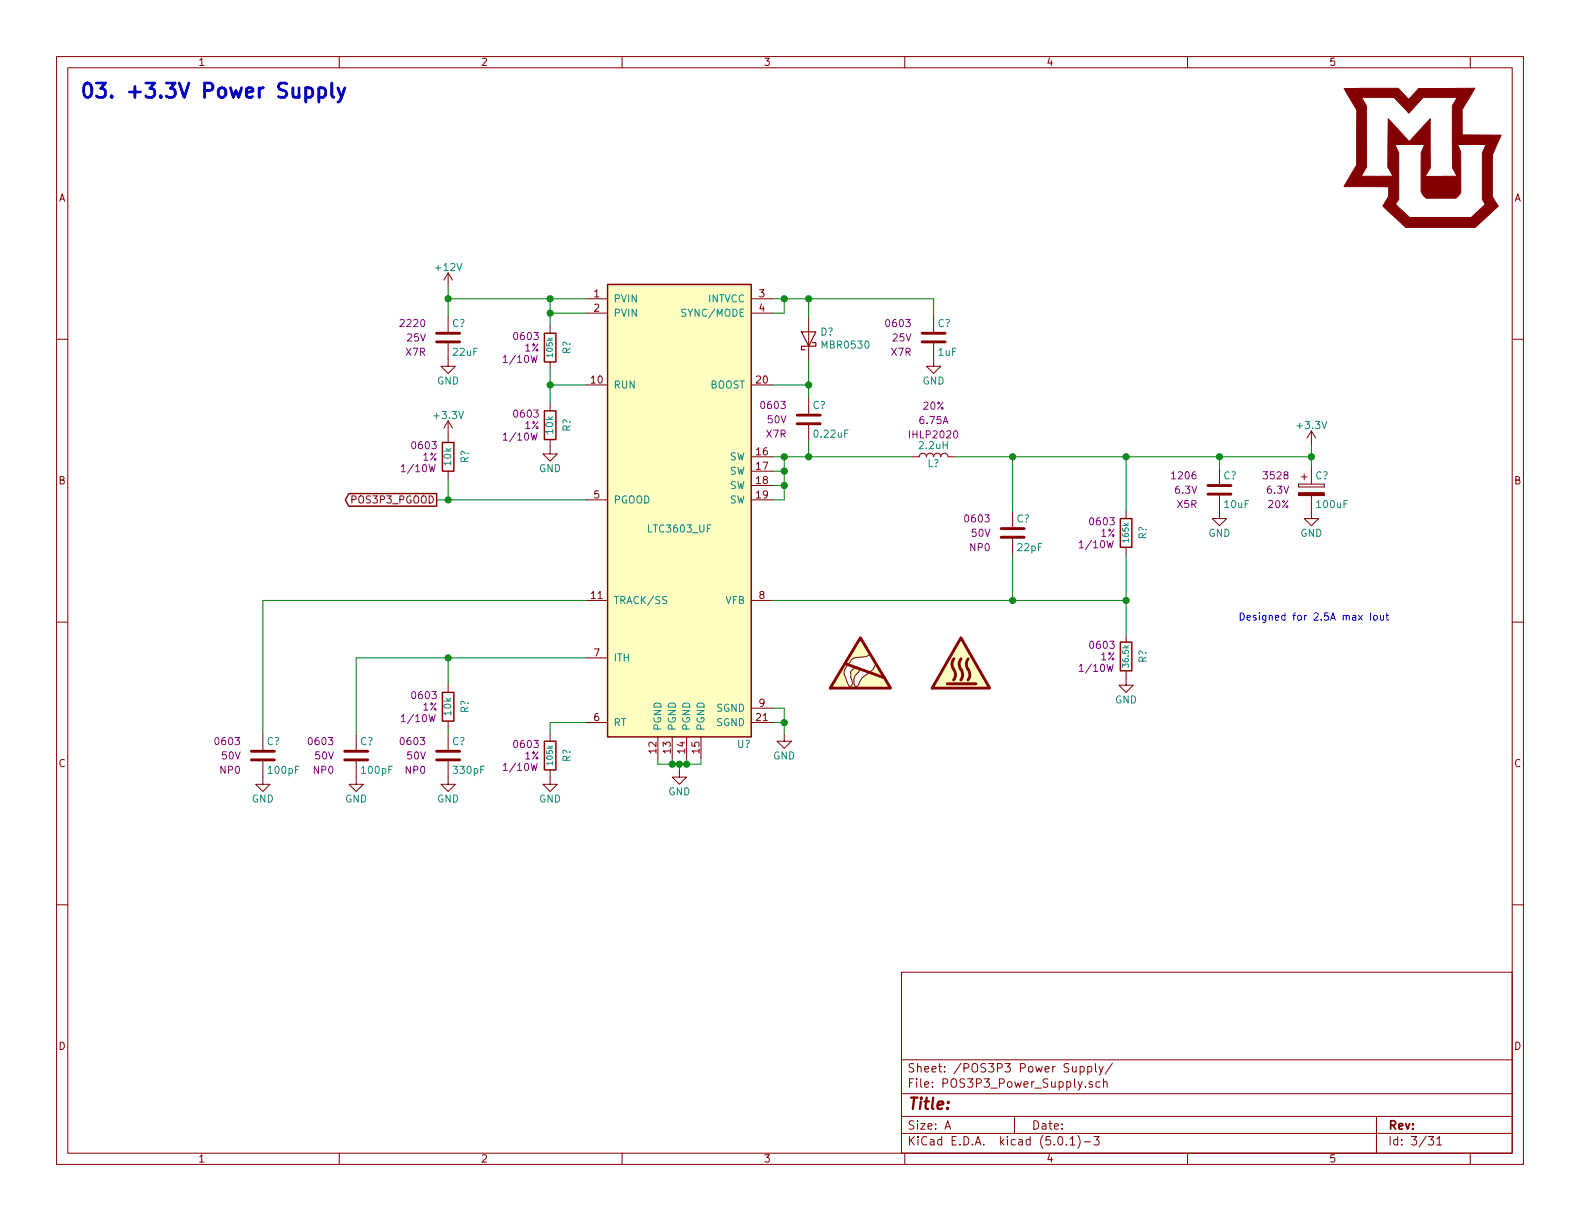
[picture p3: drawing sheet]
<svg xmlns="http://www.w3.org/2000/svg" width="279mm" height="216mm" viewBox="0 0 279 216" stroke-linecap="round" stroke-linejoin="round" font-family="sans-serif">
<g fill="none" stroke="#840000" stroke-width=".18">
<path d="M10 10h259.4v195.9h-259.4zM12 12h255.4v191.9h-255.4zM60 10v2M110 10v2M160 10v2M210 10v2M260 10v2M10 60h2M79.2 48.3v2.5M79.2 55.9v2.8M79.2 48.3l-.7 1.2M79.2 48.3l.8 1.2"/>
<path d="M97.3 57.7v1.2M103.6 52.8h3.8M103.6 55.4h3.8M132.8 52.8h3.9M132.8 55.4h3.9M143 56.1v7.7M165.1 55.9v2.8M267.4 60h2M79.2 60.7v4.1h1.3l-1.3 1.2-1.2-1.2h1.2M79.2 74.4v3.8M79.2 74.4l-.7 1.3M79.2 74.4l.8 1.3"/>
<path d="M97.3 77.7v2.6h1.3l-1.3 1.2-1.3-1.2h1.3M97.3 64v1.3M97.3 71.4v1.2M103.6 68.1h3.8M132.8 68.1h3.9M143 70.4v2.8M143 75.2v2.8M165.1 60.7v4.1h1.3l-1.3 1.2-1.3-1.2h1.3M231.9 76.2v2.5M231.9 76.2l-.8 1.3M231.9 76.2l.8 1.3M79.2 83.3v1.3"/>
<path d="M103.6 88.4h3.8M132.8 80.8h3.9M132.8 83.3h3.9M132.8 85.9h3.9M132.8 88.4h3.9M161.3 80.8h1.3a.63 .63 0 0 1 .6-.7 .63 .63 0 0 1 .6 .7 .63 .63 0 0 1 .7-.7 .63 .63 0 0 1 .6 .7 .63 .63 0 0 1 .6-.7 .63 .63 0 0 1 .7 .7 .63 .63 0 0 1 .6-.7 .63 .63 0 0 1 .6 .7h1.3M179.1 90.4v2.8M179.1 95.3v2.7M199.1 90.4v1.3M199.1 96.8v1.2M215.6 87.6v4.1h1.3l-1.3 1.3-1.2-1.3h1.2M215.6 82.8v2.8"/>
<path d="M229.6 85.6v.5zM229.6 86.1h4.6zM229.6 85.6h4.6zM230.1 84.3h1M230.6 83.8v1M231.9 87.6v4.1h1.3l-1.3 1.3-1.3-1.3h1.3M231.9 82.8v2.8M234.2 85.6v.5zM10 110h2M103.6 106.2h3.8M103.6 116.3h3.8M132.8 106.2h3.9"/>
<path d="M152.1 112.7l1.8 2.9-.7 .5-1.4 .1a1.5 1.5 0 0 0-1.6 1l-.2 .3a1.84 1.84 0 0 0-.4 2.6l.1 .3a1.05 1.05 0 0 0 .7 1 .98 .98 0 0 0 0-1.6l.1-.3a.98 .98 0 0 1 .6-1.3 .48 .48 0 0 1 .6-.2 .48 .48 0 0 1 .2 .6l-.1 .2a1.94 1.94 0 0 0-.7 2.5l.2 .1 .3-.1a5.8 5.8 0 0 1 2.5-2.7l.4-.4a.75 .75 0 0 1 .5-.7l2.5 4.2h-10.8zM199.1 118.6v2.6h1.3l-1.3 1.2-1.2-1.2h1.2M199.1 112.3v1.2M267.4 110h2M46.5 134.6v4.1h1.3l-1.3 1.3-1.3-1.3h1.3M46.5 129.8v2.8M63 134.6v4.1h1.3l-1.3 1.3-1.3-1.3h1.3M63 129.8v2.8M79.2 134.6v4.1h1.3l-1.3 1.3-1.2-1.3h1.2M79.2 121.2v1.2M79.2 127.5v1.3M79.2 129.8v2.8"/>
<path d="M97.3 136.1v2.6h1.3l-1.3 1.3-1.3-1.3h1.3M97.3 129.8v1.3M103.6 127.8h3.8M116.3 130.3v3.8M118.9 130.3v3.8M120.1 136.1v1.3h1.3l-1.3 1.3-1.2-1.3h1.2M121.4 130.3v3.8M124 130.3v3.8M132.8 127.8h3.9M132.8 125.2h3.9M138.7 129.8v1.3h1.3l-1.3 1.2-1.3-1.2h1.3M10 160h2"/>
<path d="M267.4 160h2M159.4 171.9h108v32h-108zM159.4 197.4h108M159.4 193.4h108M159.4 187.4h108M167.1 199.7l.5-1.5 .5 1.5M167.2 199.2h.8M179.4 197.4v3M191 188.6h.4l.3 .2-.1 .6-.2 .2-.4-.1M191 188.6v1.5M192.4 188.6h.4l.3 .2-.1 .6-.2 .2-.4-.1M192.4 188.6v1.5"/>
<path d="M193.1 191.3h-.3l-.2 .2 .1 .2 .4 .1v.4h-.5M193.7 188.1v1.3l.2 .2M194.4 188.6l.3 1M194.5 191.3h-.4l-.3 .2 .1 .6 .2 .2 .4-.1M195.1 188.6l-.5 1.3-.2 .2M195.1 191.4l.3-.1h.3l.1 1M195.1 190.8v1.5M196.7 188l-1.3 1.9M243.4 197.4v6.5M60 203.9v2M110 203.9v2M159.4 200.4h108"/>
<path d="M160 203.9v2M187.2 201.1l.4-.1a.94 .94 0 0 1 0 1.5 .79 .79 0 0 1-.4-1.4zM188.6 202.3v.2M189.2 201.4l.5-.4v1.5M189.2 202.5h.9M190.6 200.8a1.71 1.71 0 0 1 0 2.2M191.7 201.9h1.2M193.4 201h1l-.5 .5 .4 .2v.6l-.2 .2-.7-.2M210 203.9v2M252.6 201h.9l-.5 .5 .4 .2v.6l-.2 .2-.6-.2M254.1 201.4l.4-.4v1.5M254.1 202.5h.8"/>
<path d="M260 203.9v2"/>
</g>
<g fill="none" stroke="#008400" stroke-width=".18">
<path d="M79.2 52.8h24.4M79.2 50.8v5.1M97.3 52.8v4.9M97.3 55.4h6.3M136.7 52.8h28.4v3.1M138.7 52.8v2.6h-2M143 52.8v3.3M97.3 65.3v6.1M97.3 68.1h6.3M136.7 68.1h6.3M143 63.8v6.6M143 78v2.8"/>
<path d="M231.9 78.7v4.1M77.2 88.4h26.4M79.2 84.6v3.8M136.7 83.3h2M136.7 80.8h24.6M136.7 85.9h2M138.7 80.8v7.6h-2M168.9 80.8h63M179.1 80.8v9.6M179.1 98v8.2M199.1 80.8v9.6M199.1 98v14.3"/>
<path d="M215.6 80.8v2M79.2 116.3v4.9M103.6 116.3h-40.6v13.5M103.6 106.2h-57.1v23.6M136.7 106.2h62.4M79.2 128.8v1M103.6 127.8h-6.3v2M116.3 134.1v1h7.7v-1M118.9 134.1v1M120.1 135.1v1M121.4 134.1v1M136.7 125.2h2v4.6"/>
<path d="M136.7 127.8h2"/>
</g>
<g fill="#008400" stroke="#008400" stroke-width=".25">
<circle cx="120.1" cy="135.1" r=".51"/>
<circle cx="121.4" cy="135.1" r=".51"/>
<circle cx="118.9" cy="135.1" r=".51"/>
<circle cx="138.7" cy="127.8" r=".51"/>
<circle cx="143" cy="68.1" r=".51"/>
<circle cx="143" cy="52.8" r=".51"/>
<circle cx="138.7" cy="83.3" r=".51"/>
<circle cx="138.7" cy="85.9" r=".51"/>
<circle cx="143" cy="80.8" r=".51"/>
<circle cx="79.2" cy="116.3" r=".51"/>
<circle cx="97.3" cy="55.4" r=".51"/>
<circle cx="97.3" cy="68.1" r=".51"/>
<circle cx="79.2" cy="88.4" r=".51"/>
<circle cx="97.3" cy="52.8" r=".51"/>
<circle cx="179.1" cy="80.8" r=".51"/>
<circle cx="179.1" cy="106.2" r=".51"/>
<circle cx="199.1" cy="106.2" r=".51"/>
<circle cx="138.7" cy="80.8" r=".51"/>
<circle cx="138.7" cy="52.8" r=".51"/>
<circle cx="199.1" cy="80.8" r=".51"/>
<circle cx="215.6" cy="80.8" r=".51"/>
<circle cx="231.9" cy="80.8" r=".51"/>
<circle cx="79.2" cy="52.8" r=".51"/>
</g>
<g fill="none" stroke="#840000" stroke-width=".51">
<path d="M77.2 58.9h4.1M163.1 58.9h4M77.2 60.5h4.1M141 74.9h4M141 73.4h4M163.1 60.5h4M177 95h4.1M177 93.5h4.1M213.6 87.4h4.1M213.6 85.9h4.1M149.5 117.3l7 2.6M152.1 112.8l5.4 8.9h-10.7z"/>
<path d="M168.7 116.5a1.91 1.91 0 0 0 .2 2.3l.1 .7-.4 .7M169.9 112.8l5.1 8.9h-10.2zM170 116.5a1.91 1.91 0 0 0 .2 2.3v.7l-.3 .7M171.2 116.5a1.91 1.91 0 0 0 .2 2.3l.1 .7-.3 .7M44.4 134.4h4.1M44.4 132.8h4.1M61 134.4h4M61 132.8h4M77.2 134.4h4.1M77.2 132.8h4.1M167.5 120.9h5.1"/>
</g>
<path d="M141.7 58.7h2.6l-1.3 2.5zM143.6 60.6h.7v.6h-2.6v.6h.7" fill="none" stroke="#840000" stroke-width=".2"/>
<path d="M96.3 58.9h2v5.1h-2zM107.4 50.3h25.4v80h-25.4zM78.2 78.2h2.1v5.1h-2.1zM96.3 72.6h2v5.1h-2zM61.7 87.3h15.5v2.2h-15.5l-.6-1.1zM198.1 91.7h2.1v5.1h-2.1zM198.1 113.5h2.1v5.1h-2.1zM78.2 122.4h2.1v5.1h-2.1zM96.3 131.1h2v5h-2z" fill="none" stroke="#840000" stroke-width=".25"/>
<g fill="#ffffc2" stroke="#ffffc2" stroke-width=".18">
<path d="M107.4 50.3h25.4v80h-25.4z"/>
<path d="M152.1 112.7l1.8 2.9-.7 .5-1.4 .1a1.5 1.5 0 0 0-1.6 1l-.2 .3a1.84 1.84 0 0 0-.4 2.6l.1 .3a1.05 1.05 0 0 0 .7 1 .98 .98 0 0 0 0-1.6l.1-.3a.98 .98 0 0 1 .6-1.3 .48 .48 0 0 1 .6-.2 .48 .48 0 0 1 .2 .6l-.1 .2a1.94 1.94 0 0 0-.7 2.5l.2 .1 .3-.1a5.8 5.8 0 0 1 2.5-2.7l.4-.4a.75 .75 0 0 1 .5-.7l2.5 4.2h-10.8z"/>
<path d="M169.9 112.8l5.1 8.9h-10.2z"/>
</g>
<path d="M121.3 54.7h-.5l-.2 .1v.3l.6 .3 .1 .3-.3 .2h-.5M117.9 105.5h-.5l-.2 .1v.3l.6 .3 .1 .3-.2 .2h-.5" fill="none" stroke="#008484" stroke-width=".18"/>
<g fill="#840000" stroke="#840000" stroke-width=".18">
<path d="M229.6 87.1h4.6v.5h-4.6z"/>
<path d="M237.7 15.6h9.6l1.8 2 1.8-2h9.9l-2.3 3.8 .1 4.5h6.9l-1.6 3.5v7.4l1 1.6-4 3.8h-12.3l-4-3.8 .9-1.6 .1-1.8h-7.9l1.1-1.9h7.5l-.9-1.6v-3.9h1.3l.6 1.4v8.3l-.5 .8 2.5 2.4h10.9l2.5-2.4-.6-.8v-8.3l.7-1.4h-5l.5 1.3v7.1l-.9 1.1h-5.2l-.7-.7-.2-.5v-6.9l.6-1.4h-6.5l.1-4.6 3.7 4 3.7-4v8.7l-.9 1.5 5.7-.1-.9-1.4v-11l.9-1.5h-6l-2.6 2.8-2.6-2.8h-5.7l.8 1.5 .1 10.8-1 1.6h-1.9l1.1-1.9v-9.8z"/>
</g>
<path d="M242.4 108.4v1.3M243 108.9l.2-.1 .3 .1 .1 .5-.2 .2-.2 .1-.2-.2zM244.1 108.8l.1 .8 .3 .1 .2-.2M244.7 108.8v.9M245.1 108.8h.5M245.3 108.4v1.1l.3 .2" fill="none" stroke="#0000c2" stroke-width=".18"/>
<path d="M54.1 15.6l.7-.1 .5 .5v.7l-.3 .4-.2 .1-.7-.1M56.4 15.6l.7-.1 .3 .1 .2 .4v.7l-.2 .4-.3 .1-.7-.1M56.4 15.5v2.6M58.7 14.7v2.1l.3 .4M59.8 15.5l.6 1.7M61 15.5l-.9 2.3-.3 .3" fill="none" stroke="#0000c2" stroke-width=".51"/>
<text font-size="3.5" fill="#0000c2" x="14" y="17.3">03. +3.3V Power Supply</text>
<text font-size="2.8" fill="#840000" x="160.4" y="196.2">Title:</text>
<g font-size="2.1" fill="#840000">
<text x="160.4" y="189.6">Sheet: /POS3P3 Power Supply/</text>
<text x="160.4" y="192.3">File: POS3P3_Power_Supply.sch</text>
<text x="160.4" y="202.5">KiCad E.D.A. kicad (5.0.1)-3</text>
<text x="160.4" y="199.7">Size: A</text>
<text x="182.4" y="199.7">Date:</text>
<text x="245.4" y="199.7">Rev:</text>
<text x="245.4" y="202.5">Id: 3/31</text>
</g>
<g font-size="1.8" fill="#840000">
<text x="35" y="11.6">1</text>
<text x="85" y="11.6">2</text>
<text x="135" y="11.6">3</text>
<text x="185" y="11.6">4</text>
<text x="235" y="11.6">5</text>
<text x="10.4" y="35.6">A</text>
<text x="267.8" y="35.6">A</text>
<text x="105.1" y="52.6">1</text>
<text x="134.3" y="52.6">3</text>
<text x="105.1" y="55.1">2</text>
<text x="134.3" y="55.1">4</text>
<text x="104.6" y="67.8">10</text>
<text x="133.8" y="67.8">20</text>
<text x="133.8" y="80.5">16</text>
<text x="133.8" y="83.1">17</text>
<text x="10.4" y="85.6">B</text>
<text x="62.5" y="89">POS3P3_PGOOD</text>
<text x="105.1" y="88.1">5</text>
<text x="133.8" y="85.6">18</text>
<text x="133.8" y="88.1">19</text>
<text x="267.8" y="85.6">B</text>
<text x="104.6" y="105.9">11</text>
<text x="134.3" y="105.9">8</text>
<text x="105.1" y="116.1">7</text>
<text x="134.3" y="125">9</text>
<text x="105.1" y="127.5">6</text>
<text x="133.8" y="127.5">21</text>
<text x="10.4" y="135.6">C</text>
<text x="116.1" y="133.2" transform="rotate(-90 116.1 133.2)">12</text>
<text x="118.6" y="133.2" transform="rotate(-90 118.6 133.2)">13</text>
<text x="121.2" y="133.2" transform="rotate(-90 121.2 133.2)">14</text>
<text x="123.7" y="133.2" transform="rotate(-90 123.7 133.2)">15</text>
<text x="267.8" y="135.6">C</text>
<text x="10.4" y="185.6">D</text>
<text x="267.8" y="185.6">D</text>
<text x="35" y="205.5">1</text>
<text x="85" y="205.5">2</text>
<text x="135" y="205.5">3</text>
<text x="185" y="205.5">4</text>
<text x="235" y="205.5">5</text>
</g>
<g font-size="1.8" fill="#008484">
<text x="77.2" y="47.9">+12V</text>
<text x="108.5" y="53.5">PVIN</text>
<text x="125.2" y="53.5">INTVCC</text>
<text x="80" y="57.8">C?</text>
<text x="108.5" y="56">PVIN</text>
<text x="121.1" y="56">SYNC/MODE</text>
<text x="145.1" y="59.3">D?</text>
<text x="165.8" y="57.8">C?</text>
<text x="80.2" y="62.9">22uF</text>
<text x="100.9" y="62.6" transform="rotate(-90 100.9 62.6)">R?</text>
<text x="145.5" y="61.6">MBR0530</text>
<text x="166" y="62.9">1uF</text>
<text x="77.3" y="68">GND</text>
<text x="108.5" y="68.7">RUN</text>
<text x="125.5" y="68.7">BOOST</text>
<text x="163.1" y="68">GND</text>
<text x="76.9" y="74.1">+3.3V</text>
<text x="97.8" y="76.7" transform="rotate(-90 97.8 76.7)">10k</text>
<text x="100.9" y="76.3" transform="rotate(-90 100.9 76.3)">R?</text>
<text x="143.7" y="72.3">C?</text>
<text x="144.1" y="77.4">0.22uF</text>
<text x="229.6" y="75.9">+3.3V</text>
<text x="79.8" y="82.2" transform="rotate(-90 79.8 82.2)">10k</text>
<text x="82.9" y="81.9" transform="rotate(-90 82.9 81.9)">R?</text>
<text x="95.3" y="83.5">GND</text>
<text x="129" y="81.4">SW</text>
<text x="129" y="83.9">SW</text>
<text x="162.7" y="79.4">2.2uH</text>
<text x="164" y="82.6">L?</text>
<text x="108.5" y="89">PGOOD</text>
<text x="129" y="86.5">SW</text>
<text x="129" y="89">SW</text>
<text x="216.4" y="84.8">C?</text>
<text x="216.6" y="89.8">10uF</text>
<text x="232.6" y="84.8">C?</text>
<text x="233" y="89.8">100uF</text>
<text x="114.8" y="94.2">LTC3603_UF</text>
<text x="179.8" y="92.4">C?</text>
<text x="202.7" y="95.4" transform="rotate(-90 202.7 95.4)">R?</text>
<text x="213.7" y="94.9">GND</text>
<text x="229.9" y="94.9">GND</text>
<text x="180" y="97.5">22pF</text>
<text x="108.5" y="106.8">TRACK/SS</text>
<text x="128.3" y="106.8">VFB</text>
<text x="108.5" y="117">ITH</text>
<text x="202.7" y="117.2" transform="rotate(-90 202.7 117.2)">R?</text>
<text x="126.7" y="125.9">SGND</text>
<text x="197.2" y="124.4">GND</text>
<text x="47.2" y="131.7">C?</text>
<text x="63.7" y="131.7">C?</text>
<text x="79.8" y="126.4" transform="rotate(-90 79.8 126.4)">10k</text>
<text x="80" y="131.7">C?</text>
<text x="82.9" y="126.1" transform="rotate(-90 82.9 126.1)">R?</text>
<text x="108.5" y="128.4">RT</text>
<text x="117" y="129.3" transform="rotate(-90 117 129.3)">PGND</text>
<text x="119.5" y="129.3" transform="rotate(-90 119.5 129.3)">PGND</text>
<text x="122" y="129.3" transform="rotate(-90 122 129.3)">PGND</text>
<text x="124.6" y="129.3" transform="rotate(-90 124.6 129.3)">PGND</text>
<text x="126.7" y="128.4">SGND</text>
<text x="47.6" y="136.8">100pF</text>
<text x="64.1" y="136.8">100pF</text>
<text x="80.3" y="136.8">330pF</text>
<text x="100.9" y="134.7" transform="rotate(-90 100.9 134.7)">R?</text>
<text x="130.4" y="132.3">U?</text>
<text x="136.7" y="134.3">GND</text>
<text x="44.5" y="141.9">GND</text>
<text x="61" y="141.9">GND</text>
<text x="77.3" y="141.9">GND</text>
<text x="95.3" y="141.9">GND</text>
<text x="118.2" y="140.6">GND</text>
</g>
<g font-size="1.8" fill="#840084">
<text x="71" y="57.8">2220</text>
<text x="156.8" y="57.8">0603</text>
<text x="71.8" y="62.9">X7R</text>
<text x="72" y="60.4">25V</text>
<text x="89.4" y="64.2">1/10W</text>
<text x="91.1" y="60.1">0603</text>
<text x="92.8" y="62.2">1%</text>
<text x="157.7" y="62.9">X7R</text>
<text x="157.9" y="60.4">25V</text>
<text x="89.4" y="77.9">1/10W</text>
<text x="91.1" y="73.8">0603</text>
<text x="92.8" y="75.9">1%</text>
<text x="134.7" y="72.3">0603</text>
<text x="135.6" y="77.4">X7R</text>
<text x="135.8" y="74.9">50V</text>
<text x="161.1" y="77.5">IHLP2020</text>
<text x="162.7" y="75">6.75A</text>
<text x="163.3" y="72.4">20%</text>
<text x="71.4" y="83.5">1/10W</text>
<text x="73" y="79.4">0603</text>
<text x="74.8" y="81.5">1%</text>
<text x="207.4" y="84.8">1206</text>
<text x="207.9" y="87.3">6.3V</text>
<text x="208.2" y="89.8">X5R</text>
<text x="223.6" y="84.8">3528</text>
<text x="224.2" y="87.3">6.3V</text>
<text x="224.3" y="89.8">20%</text>
<text x="170.8" y="92.4">0603</text>
<text x="171.9" y="94.9">50V</text>
<text x="192.9" y="92.9">0603</text>
<text x="194.7" y="94.9">1%</text>
<text x="171.6" y="97.5">NP0</text>
<text x="191.3" y="97">1/10W</text>
<text x="191.3" y="118.8">1/10W</text>
<text x="192.9" y="114.7">0603</text>
<text x="194.7" y="116.8">1%</text>
<text x="73" y="123.6">0603</text>
<text x="74.8" y="125.7">1%</text>
<text x="38.2" y="131.7">0603</text>
<text x="54.7" y="131.7">0603</text>
<text x="71" y="131.7">0603</text>
<text x="71.4" y="127.7">1/10W</text>
<text x="39" y="136.8">NP0</text>
<text x="39.3" y="134.3">50V</text>
<text x="55.5" y="136.8">NP0</text>
<text x="55.8" y="134.3">50V</text>
<text x="71.8" y="136.8">NP0</text>
<text x="72" y="134.3">50V</text>
<text x="89.4" y="136.3">1/10W</text>
<text x="91.1" y="132.3">0603</text>
<text x="92.8" y="134.3">1%</text>
</g>
<text font-size="1.8" fill="#0000c2" x="218.9" y="109.7">Designed for 2.5A max Iout</text>
<g font-size="1.4" fill="#008484">
<text x="97.7" y="63" transform="rotate(-90 97.7 63)">105k</text>
<text x="199.6" y="95.8" transform="rotate(-90 199.6 95.8)">165k</text>
<text x="199.6" y="117.8" transform="rotate(-90 199.6 117.8)">36.5k</text>
<text x="97.7" y="135.2" transform="rotate(-90 97.7 135.2)">105k</text>
</g>
</svg>
